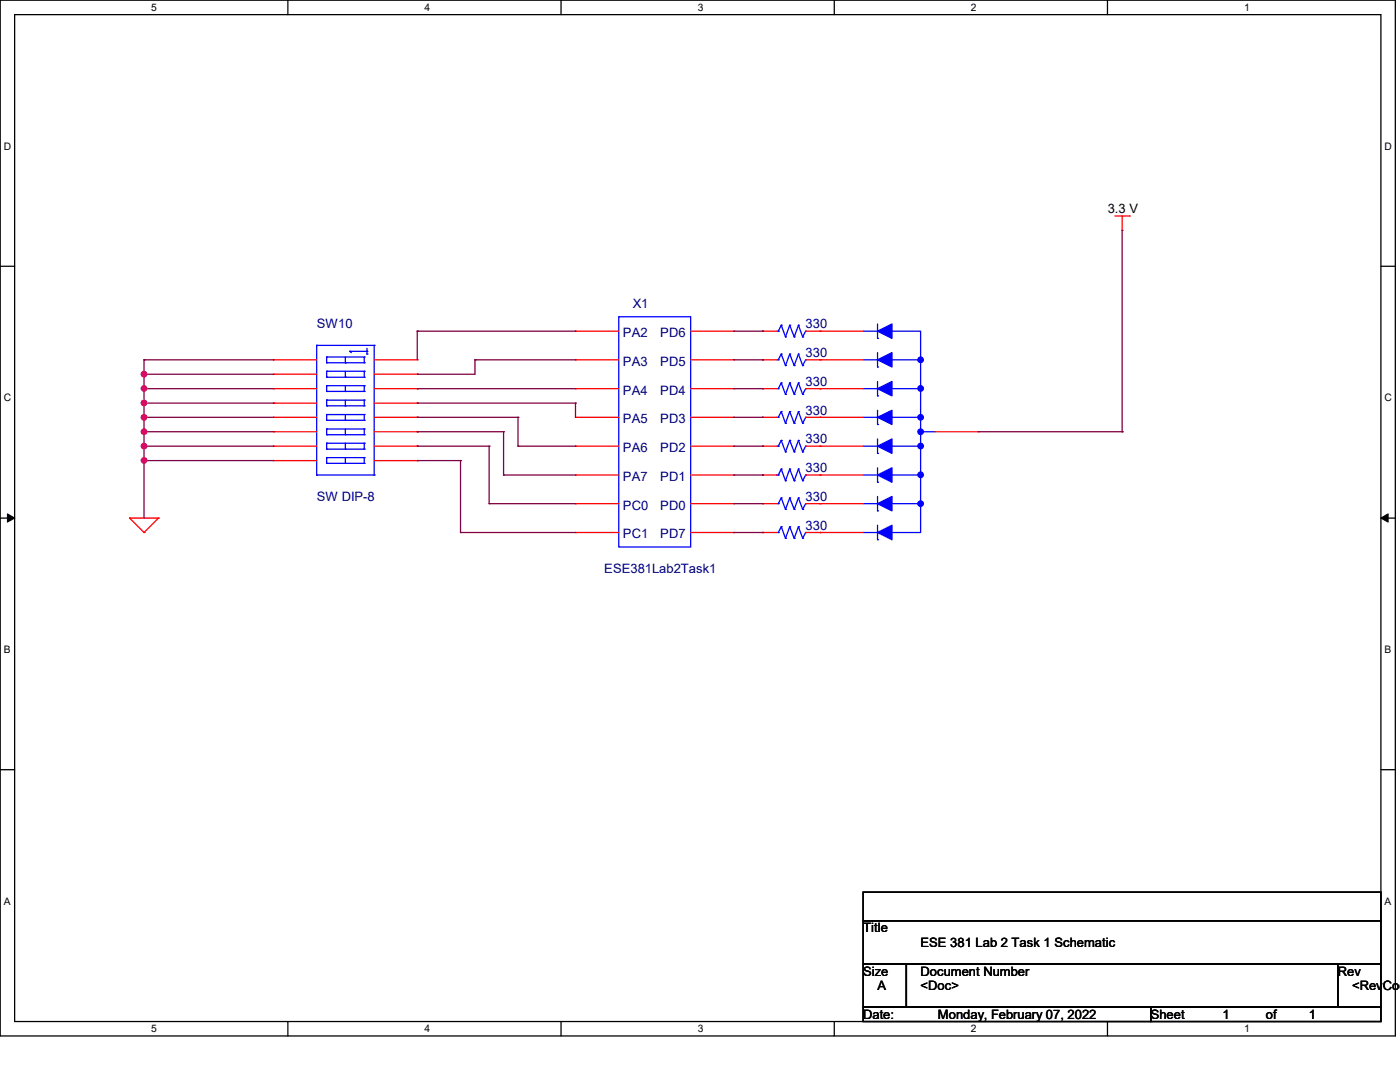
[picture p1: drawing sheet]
<svg xmlns="http://www.w3.org/2000/svg" width="279mm" height="216mm" viewBox="0 0 279 216" stroke-linecap="round" stroke-linejoin="round" font-family="sans-serif">
<path d="M0 0h278.5v206.7h-278.5zM2.9 2.9h272.7v200.9h-272.7z" fill="none" stroke="#000" stroke-width=".25"/>
<g fill="#fff">
<path d="M30.2 .3h1.1v2.3h-1.1z"/>
<path d="M30.2 204.1h1.1v2.3h-1.1z"/>
</g>
<path d="M57.4 0v2.9M57.4 203.8v2.9" fill="none" stroke="#000" stroke-width=".25"/>
<g fill="#fff">
<path d="M84.7 .3h1.1v2.3h-1.1z"/>
<path d="M84.7 204.1h1.1v2.3h-1.1z"/>
</g>
<path d="M112 0v2.9M112 203.8v2.9" fill="none" stroke="#000" stroke-width=".25"/>
<g fill="#fff">
<path d="M139.2 .3h1.1v2.3h-1.1z"/>
<path d="M139.2 204.1h1.1v2.3h-1.1z"/>
</g>
<path d="M166.5 0v2.9M166.5 203.8v2.9" fill="none" stroke="#000" stroke-width=".25"/>
<g fill="#fff">
<path d="M193.8 .3h1.1v2.3h-1.1z"/>
<path d="M193.8 204.1h1.1v2.3h-1.1z"/>
</g>
<path d="M221 0v2.9M221 203.8v2.9" fill="none" stroke="#000" stroke-width=".25"/>
<g fill="#fff">
<path d="M248.3 .3h1.1v2.3h-1.1z"/>
<path d="M248.3 204.1h1.1v2.3h-1.1z"/>
<path d="M.8 28h1.4v2.3h-1.4z"/>
<path d="M276.3 28h1.4v2.3h-1.4z"/>
<path d="M.8 78.2h1.4v2.3h-1.4z"/>
<path d="M276.3 78.2h1.4v2.3h-1.4z"/>
</g>
<path d="M0 53.1h2.9M275.6 53.1h2.9" fill="none" stroke="#000" stroke-width=".25"/>
<g fill="#fff">
<path d="M.8 128.5h1.3v2.2h-1.3z"/>
<path d="M276.3 128.5h1.3v2.2h-1.3z"/>
</g>
<path d="M0 103.4h2.9M275.6 103.4h2.9" fill="none" stroke="#000" stroke-width=".25"/>
<path d="M1.5 102.5l1.4 .9-1.4 .8zM275.6 103.4l1.4-.9v1.7z" fill="#000" stroke="#000" stroke-width=".2"/>
<g fill="#fff">
<path d="M.8 178.7h1.3v2.2h-1.3z"/>
<path d="M276.3 178.7h1.3v2.2h-1.3z"/>
</g>
<path d="M0 153.6h2.9M275.6 153.6h2.9M172.3 178h103.3v5.7h-103.3zM172.3 183.7h103.3v8.7h-103.3zM172.3 192.4h8.6v8.6h-8.6zM180.9 192.4h86.1v8.6h-86.1zM267 192.4h8.6v8.6h-8.6zM172.3 201h57.4v2.8h-57.4zM229.7 201h45.9v2.8h-45.9z" fill="none" stroke="#000" stroke-width=".25"/>
<g fill="none" stroke="#f00" stroke-width=".25">
<path d="M222.5 43.1h2.9M223.9 46h.1M223.9 43.1v2.9M225.4 43.1h.1M54.6 71.8h.1M54.6 74.7h.1M54.6 77.6h.1M54.6 77.6h8.6M54.6 71.8h8.6M54.6 74.7h8.6M74.7 77.6h8.6M74.7 71.8h8.6"/>
<path d="M74.7 74.7h8.6M83.3 71.8h.1M83.3 74.7h.1M83.3 77.6h.1M114.9 66.1h.1M114.9 71.8h.1M114.9 77.6h.1M114.9 77.6h8.6M114.9 66.1h8.6M114.9 71.8h8.6M137.8 77.6h8.6M137.8 66.1h8.6"/>
<path d="M137.8 71.8h8.6M146.4 77.6h.1M146.4 71.8h.1M146.4 66.1h.1M152.2 77.6h.1M152.2 66.1h.1M152.2 71.8h.1M152.2 77.6h2.8M152.2 66.1h2.8M152.2 71.8h2.8M160.8 77.6h11.5M160.8 66.1h11.5"/>
<path d="M160.8 71.8h11.5M163.7 77.6h.1M163.7 66.1h.1M163.7 71.8h.1M54.6 80.4h.1M54.6 83.3h.1M54.6 86.1h.1M54.6 89h.1M54.6 91.9h.1M54.6 83.3h8.6M54.6 89h8.6M54.6 86.1h8.6"/>
<path d="M54.6 80.4h8.6M54.6 91.9h8.6M74.7 83.3h8.6M74.7 89h8.6M74.7 86.1h8.6M74.7 80.4h8.6M74.7 91.9h8.6M83.3 80.4h.1M83.3 83.3h.1M83.3 86.1h.1M83.3 89h.1M83.3 91.9h.1"/>
<path d="M114.9 83.3h.1M114.9 89h.1M114.9 94.8h.1M114.9 94.8h8.6M114.9 83.3h8.6M114.9 89h8.6M137.8 94.8h8.6M137.8 83.3h8.6M137.8 89h8.6M146.4 94.8h.1M146.4 89h.1M146.4 83.3h.1"/>
<path d="M152.2 94.8h.1M152.2 83.3h.1M152.2 89h.1M152.2 94.8h2.8M152.2 83.3h2.8M152.2 89h2.8M160.8 94.8h11.5M160.8 83.3h11.5M160.8 89h11.5M163.7 94.8h.1M163.7 89h.1M163.7 83.3h.1"/>
<path d="M186.6 86.1h8.6M195.2 86.1h.1M25.9 103.4h.1M25.9 103.4h5.7M25.9 103.4l2.8 2.9M28.7 106.3h.1M31.6 103.4h.1M31.6 103.4l-2.9 2.9M114.9 100.5h.1M114.9 106.3h.1M114.9 106.3h8.6M114.9 100.5h8.6"/>
<path d="M137.8 106.3h8.6M137.8 100.5h8.6M146.4 100.5h.1M146.4 106.3h.1M152.2 106.3h.1M152.2 100.5h.1M152.2 106.3h2.8M152.2 100.5h2.8M160.8 106.3h11.5M160.8 100.5h11.5M163.7 106.3h.1M163.7 100.5h.1"/>
</g>
<g fill="none" stroke="#00f" stroke-width=".25">
<path d="M63.2 68.9h.1M63.2 68.9v25.9M63.2 68.9h11.5M65.2 72.4h.1M65.2 71.2h.1M65.2 75.3h.1M65.2 74.1h.1M65.2 78.1h.1M65.2 77h.1M65.2 79.8h.1M65.2 71.2h7.5M65.2 72.4h7.5"/>
<path d="M65.2 71.2v1.2M65.2 74.1v1.2M65.2 77v1.1M65.2 79.8v1.2M65.2 74.1h7.5M65.2 75.3h7.5M65.2 77h7.5M65.2 78.1h7.5M65.2 79.8h7.5M68.9 72.4h.1M68.9 75.3h.1M68.9 78.1h.1"/>
<path d="M68.9 71.2v1.2M68.9 74.1v1.2M68.9 77v1.1M68.9 79.8v1.2M69.8 70.1h.1M69.8 70.1l.3 .3M69.8 70.1h3.4M72.7 71.2h.1M72.7 72.4h.1M72.7 74.1h.1M72.7 75.3h.1M72.7 77h.1"/>
<path d="M72.7 78.1h.1M72.7 79.8h.1M72.7 71.2v1.2M72.7 74.1v1.2M72.7 77v1.1M72.7 79.8v1.2M73.2 70.1h.1M73.2 70.7h.1M73.2 69.5v1.2M74.7 68.9h.1M74.7 68.9v25.9M123.5 63.2h14.3v45.9h-14.3z"/>
<path d="M155 77.6h.3M155 66.1h.3M155 71.8h.3M155.3 77.6h.1M155.3 66.1h.1M155.3 71.8h.1M155.9 76.4h.1M155.9 64.9h.1M155.9 70.7h.1M155.9 76.4l-.6 1.2M155.9 76.4l.9 2.3M155.9 64.9l-.6 1.2"/>
<path d="M155.9 64.9l.9 2.3M155.9 70.7l-.6 1.1M155.9 70.7l.9 2.2M156.8 78.7h.1M156.8 67.2h.1M156.8 72.9h.1M157.6 76.4h.1M157.6 64.9h.1M157.6 70.7h.1M157.6 76.4l-.8 2.3M157.6 76.4l.9 2.3M157.6 64.9l-.8 2.3"/>
<path d="M157.6 64.9l.9 2.3M157.6 70.7l-.8 2.2M157.6 70.7l.9 2.2M158.5 78.7h.1M158.5 67.2h.1M158.5 72.9h.1M159.3 76.4h.1M159.3 64.9h.1M159.3 70.7h.1M159.3 76.4l-.8 2.3M159.3 76.4l.9 2.3M159.3 64.9l-.8 2.3"/>
<path d="M159.3 64.9l.9 2.3M159.3 70.7l-.8 2.2M159.3 70.7l.9 2.2M160.2 78.7h.1M160.2 67.2h.1M160.2 72.9h.1M160.8 77.6h.1M160.8 66.1h.1M160.8 71.8h.1M160.8 77.6l-.6 1.1M160.8 66.1l-.6 1.1M160.8 71.8l-.6 1.1"/>
<path d="M172.3 77.6h2.8M172.3 66.1h2.8M172.3 71.8h2.8M175.1 77.6h.1M175.1 71.8h.1M175.1 66.1h.1M175.1 79h.1M175.1 73.2h.1M175.1 67.5h.1M175.1 64.6v2.9M175.1 70.4v2.8M175.1 76.1v2.9"/>
<path d="M178 66.1h5.7v40.2h-5.7M178 77.6h5.7M178 71.8h5.7M183.7 77.6h.1M183.7 71.8h.1M63.2 94.8h.1M63.2 94.8h11.5M65.2 81h.1M65.2 83.9h.1M65.2 82.7h.1M65.2 86.7h.1M65.2 85.6h.1"/>
<path d="M65.2 89.6h.1M65.2 88.4h.1M65.2 92.5h.1M65.2 91.3h.1M65.2 82.7v1.2M65.2 85.6v1.1M65.2 88.4v1.2M65.2 91.3v1.2M65.2 81h7.5M65.2 82.7h7.5M65.2 83.9h7.5M65.2 85.6h7.5"/>
<path d="M65.2 86.7h7.5M65.2 88.4h7.5M65.2 89.6h7.5M65.2 91.3h7.5M65.2 92.5h7.5M68.9 81h.1M68.9 83.9h.1M68.9 86.7h.1M68.9 89.6h.1M68.9 92.5h.1M68.9 82.7v1.2M68.9 85.6v1.1"/>
<path d="M68.9 88.4v1.2M68.9 91.3v1.2M72.7 81h.1M72.7 82.7h.1M72.7 83.9h.1M72.7 85.6h.1M72.7 86.7h.1M72.7 88.4h.1M72.7 89.6h.1M72.7 91.3h.1M72.7 92.5h.1M72.7 82.7v1.2"/>
<path d="M72.7 85.6v1.1M72.7 88.4v1.2M72.7 91.3v1.2M74.7 94.8h.1M155 94.8h.3M155 89h.3M155 83.3h.3M155.3 94.8h.1M155.3 83.3h.1M155.3 89h.1M155.9 93.6h.1M155.9 82.1h.1"/>
<path d="M155.9 99.4h.1M155.9 87.9h.1M155.9 93.6l-.6 1.2M155.9 93.6l.9 2.3M155.9 82.1l-.6 1.2M155.9 82.1l.9 2.4M155.9 99.4l-.6 1.1M155.9 99.4l.9 2.2M155.9 87.9l-.6 1.1M155.9 87.9l.9 2.3M156.8 95.9h.1M156.8 84.5h.1"/>
<path d="M156.8 90.2h.1M157.6 93.6h.1M157.6 82.1h.1M157.6 99.4h.1M157.6 87.9h.1M157.6 93.6l-.8 2.3M157.6 93.6l.9 2.3M157.6 82.1l-.8 2.4M157.6 82.1l.9 2.4M157.6 99.4l-.8 2.2M157.6 99.4l.9 2.2M157.6 87.9l-.8 2.3"/>
<path d="M157.6 87.9l.9 2.3M158.5 95.9h.1M158.5 84.5h.1M158.5 90.2h.1M159.3 93.6h.1M159.3 82.1h.1M159.3 99.4h.1M159.3 87.9h.1M159.3 93.6l-.8 2.3M159.3 93.6l.9 2.3M159.3 82.1l-.8 2.4M159.3 82.1l.9 2.4"/>
<path d="M159.3 99.4l-.8 2.2M159.3 99.4l.9 2.2M159.3 87.9l-.8 2.3M159.3 87.9l.9 2.3M160.2 95.9h.1M160.2 84.5h.1M160.2 90.2h.1M160.8 94.8h.1M160.8 83.3h.1M160.8 89h.1M160.8 94.8l-.6 1.1M160.8 83.3l-.6 1.2"/>
<path d="M160.8 89l-.6 1.2M172.3 94.8h2.8M172.3 89h2.8M172.3 83.3h2.8M175.1 94.8h.1M175.1 89h.1M175.1 83.3h.1M175.1 96.2h.1M175.1 90.5h.1M175.1 84.7h.1M175.1 81.9v2.8M175.1 87.6v2.9"/>
<path d="M175.1 93.3v2.9M175.1 99.1v2.8M178 94.8h5.7M178 89h5.7M178 83.3h5.7M183.7 94.8h.1M183.7 89h.1M183.7 83.3h.1M183.7 86.1h.1M183.7 86.1h2.9M155 106.3h.3M155 100.5h.3"/>
<path d="M155.3 106.3h.1M155.3 100.5h.1M155.9 105.1h.1M155.9 105.1l-.6 1.2M155.9 105.1l.9 2.3M156.8 107.4h.1M156.8 101.6h.1M157.6 105.1h.1M157.6 105.1l-.8 2.3M157.6 105.1l.9 2.3M158.5 107.4h.1M158.5 101.6h.1"/>
<path d="M159.3 105.1h.1M159.3 105.1l-.8 2.3M159.3 105.1l.9 2.3M160.2 107.4h.1M160.2 101.6h.1M160.8 106.3h.1M160.8 100.5h.1M160.8 106.3l-.6 1.1M160.8 100.5l-.6 1.1M172.3 106.3h2.8M172.3 100.5h2.8M175.1 106.3h.1"/>
<path d="M175.1 100.5h.1M175.1 107.7h.1M175.1 101.9h.1M175.1 104.8v2.9M178 100.5h5.7M183.7 100.5h.1"/>
</g>
<g fill="#00f" stroke="#00f" stroke-width=".25">
<path d="M175.1 106.3l2.9-1.5v2.9z" fill-rule="evenodd"/>
<path d="M175.1 100.5l2.9-1.4v2.8z" fill-rule="evenodd"/>
<path d="M175.1 94.8l2.9-1.5v2.9z" fill-rule="evenodd"/>
<path d="M175.1 89l2.9-1.4v2.9z" fill-rule="evenodd"/>
<path d="M175.1 83.3l2.9-1.4v2.8z" fill-rule="evenodd"/>
<path d="M175.1 77.6l2.9-1.5v2.9z" fill-rule="evenodd"/>
<path d="M175.1 71.8l2.9-1.4v2.8z" fill-rule="evenodd"/>
<path d="M175.1 66.1l2.9-1.5v2.9z" fill-rule="evenodd"/>
<circle cx="183.7" cy="100.5" r=".55"/>
<circle cx="183.7" cy="94.7" r=".55"/>
<circle cx="183.7" cy="89" r=".55"/>
<circle cx="183.7" cy="86.1" r=".55"/>
<circle cx="183.7" cy="83.3" r=".55"/>
<circle cx="183.7" cy="77.5" r=".55"/>
<circle cx="183.7" cy="71.8" r=".55"/>
</g>
<g fill="none" stroke="#800040" stroke-width=".25">
<path d="M223.9 46v40.1M28.7 71.8h.1M28.7 74.7h.1M28.7 77.6h.1M28.7 71.8h25.9M28.7 74.7h25.9M28.7 77.6h25.9M28.7 71.8v31.6M83.3 66.1h.1M83.3 74.7h.1M83.3 77.6h.1M83.3 66.1h31.6"/>
<path d="M83.3 66.1v5.7M83.3 77.6h31.6M94.8 71.8h.1M94.8 71.8h20.1M94.8 71.8v2.9h-11.5M146.4 66.1h5.8M146.4 71.8h5.8M146.4 77.6h5.8M152.2 66.1h.1M152.2 71.8h.1M152.2 77.6h.1M28.7 80.4h.1"/>
<path d="M28.7 83.3h.1M28.7 86.1h.1M28.7 89h.1M28.7 91.9h.1M28.7 80.4h25.9M28.7 83.3h25.9M28.7 89h25.9M28.7 86.1h25.9M28.7 91.9h25.9M83.3 80.4h.1M83.3 83.3h.1M83.3 86.1h.1"/>
<path d="M83.3 89h.1M83.3 91.9h.1M83.3 80.4h31.6M83.3 83.3h20.1M83.3 89h14.3M83.3 86.1h17.2M83.3 91.9h8.6M91.9 91.9h.1M91.9 91.9v14.4M97.6 89h.1M97.6 89v11.5M100.5 86.1h.1"/>
<path d="M100.5 94.8h.1M100.5 86.1v8.7M100.5 94.8h14.4M103.4 83.3h.1M103.4 89h.1M103.4 83.3v5.7M103.4 89h11.5M114.9 80.4h.1M114.9 80.4v2.9M146.4 83.3h5.8M146.4 89h5.8M146.4 94.8h5.8"/>
<path d="M152.2 83.3h.1M152.2 89h.1M152.2 94.8h.1M195.2 86.1h28.7M223.9 86.1h.1M91.9 106.3h.1M91.9 106.3h23M97.6 100.5h.1M97.6 100.5h17.3M146.4 100.5h5.8M146.4 106.3h5.8M152.2 100.5h.1"/>
<path d="M152.2 106.3h.1"/>
</g>
<g fill="#f0f" stroke="#f0f" stroke-width=".25">
<circle cx="28.7" cy="74.7" r=".55"/>
<circle cx="28.7" cy="77.5" r=".55"/>
<circle cx="28.7" cy="80.4" r=".55"/>
<circle cx="28.7" cy="83.3" r=".55"/>
<circle cx="28.7" cy="86.1" r=".55"/>
<circle cx="28.7" cy="89" r=".55"/>
<circle cx="28.7" cy="91.9" r=".55"/>
</g>
<g font-size="2.6">
<text x="221.1" y="42.5">3.3 V</text>
<text x="172.3" y="186.1">Title</text>
<text x="183.7" y="188.9">ESE 381 Lab 2 Task 1 Schematic</text>
<text x="172.3" y="194.7">Size</text>
<text x="175.1" y="197.6">A</text>
<text x="183.7" y="194.7">Document Number</text>
<text x="183.7" y="197.6">&lt;Doc&gt;</text>
<text x="267" y="194.7">Rev</text>
<text x="269.8" y="197.6">&lt;RevCod</text>
<text x="172.3" y="203.3">Date:</text>
<text x="187.2" y="203.3">Monday, February 07, 2022</text>
<text x="229.7" y="203.3">Sheet</text>
<text x="244" y="203.3">1</text>
<text x="252.6" y="203.3">of</text>
<text x="261.2" y="203.3">1</text>
</g>
<g font-size="2.6" fill="#000080">
<text x="63.2" y="65.5">SW10</text>
<text x="126.3" y="61.5">X1</text>
<text x="160.8" y="65.5">330</text>
<text x="124.3" y="67.2">PA2</text>
<text x="131.8" y="67.2">PD6</text>
<text x="160.8" y="71.2">330</text>
<text x="124.3" y="73">PA3</text>
<text x="131.8" y="73">PD5</text>
<text x="160.8" y="77">330</text>
<text x="124.3" y="78.7">PA4</text>
<text x="131.8" y="78.7">PD4</text>
<text x="160.8" y="82.8">330</text>
<text x="124.3" y="84.5">PA5</text>
<text x="131.8" y="84.5">PD3</text>
<text x="160.8" y="88.5">330</text>
<text x="124.3" y="90.2">PA6</text>
<text x="124.3" y="95.9">PA7</text>
<text x="131.8" y="95.9">PD1</text>
<text x="131.8" y="90.2">PD2</text>
<text x="160.8" y="94.2">330</text>
<text x="63.2" y="99.9">SW DIP-8</text>
<text x="124.3" y="101.7">PC0</text>
<text x="131.8" y="101.7">PD0</text>
<text x="160.8" y="99.9">330</text>
<text x="124.3" y="107.4">PC1</text>
<text x="131.8" y="107.4">PD7</text>
<text x="160.8" y="105.7">330</text>
<text x="120.6" y="114.3">ESE381Lab2Task1</text>
</g>
<g font-size="2.1">
<text x="30.2" y="2.2">5</text>
<text x="84.7" y="2.2">4</text>
<text x="139.2" y="2.2">3</text>
<text x="193.8" y="2.2">2</text>
<text x="248.3" y="2.2">1</text>
<text x=".8" y="29.8">D</text>
<text x="276.3" y="29.8">D</text>
<text x=".8" y="80.1">C</text>
<text x="276.3" y="80.1">C</text>
<text x=".8" y="130.3">B</text>
<text x="276.3" y="130.3">B</text>
<text x=".8" y="180.5">A</text>
<text x="276.3" y="180.5">A</text>
<text x="30.2" y="206">5</text>
<text x="84.7" y="206">4</text>
<text x="139.2" y="206">3</text>
<text x="193.8" y="206">2</text>
<text x="248.3" y="206">1</text>
</g>
</svg>
